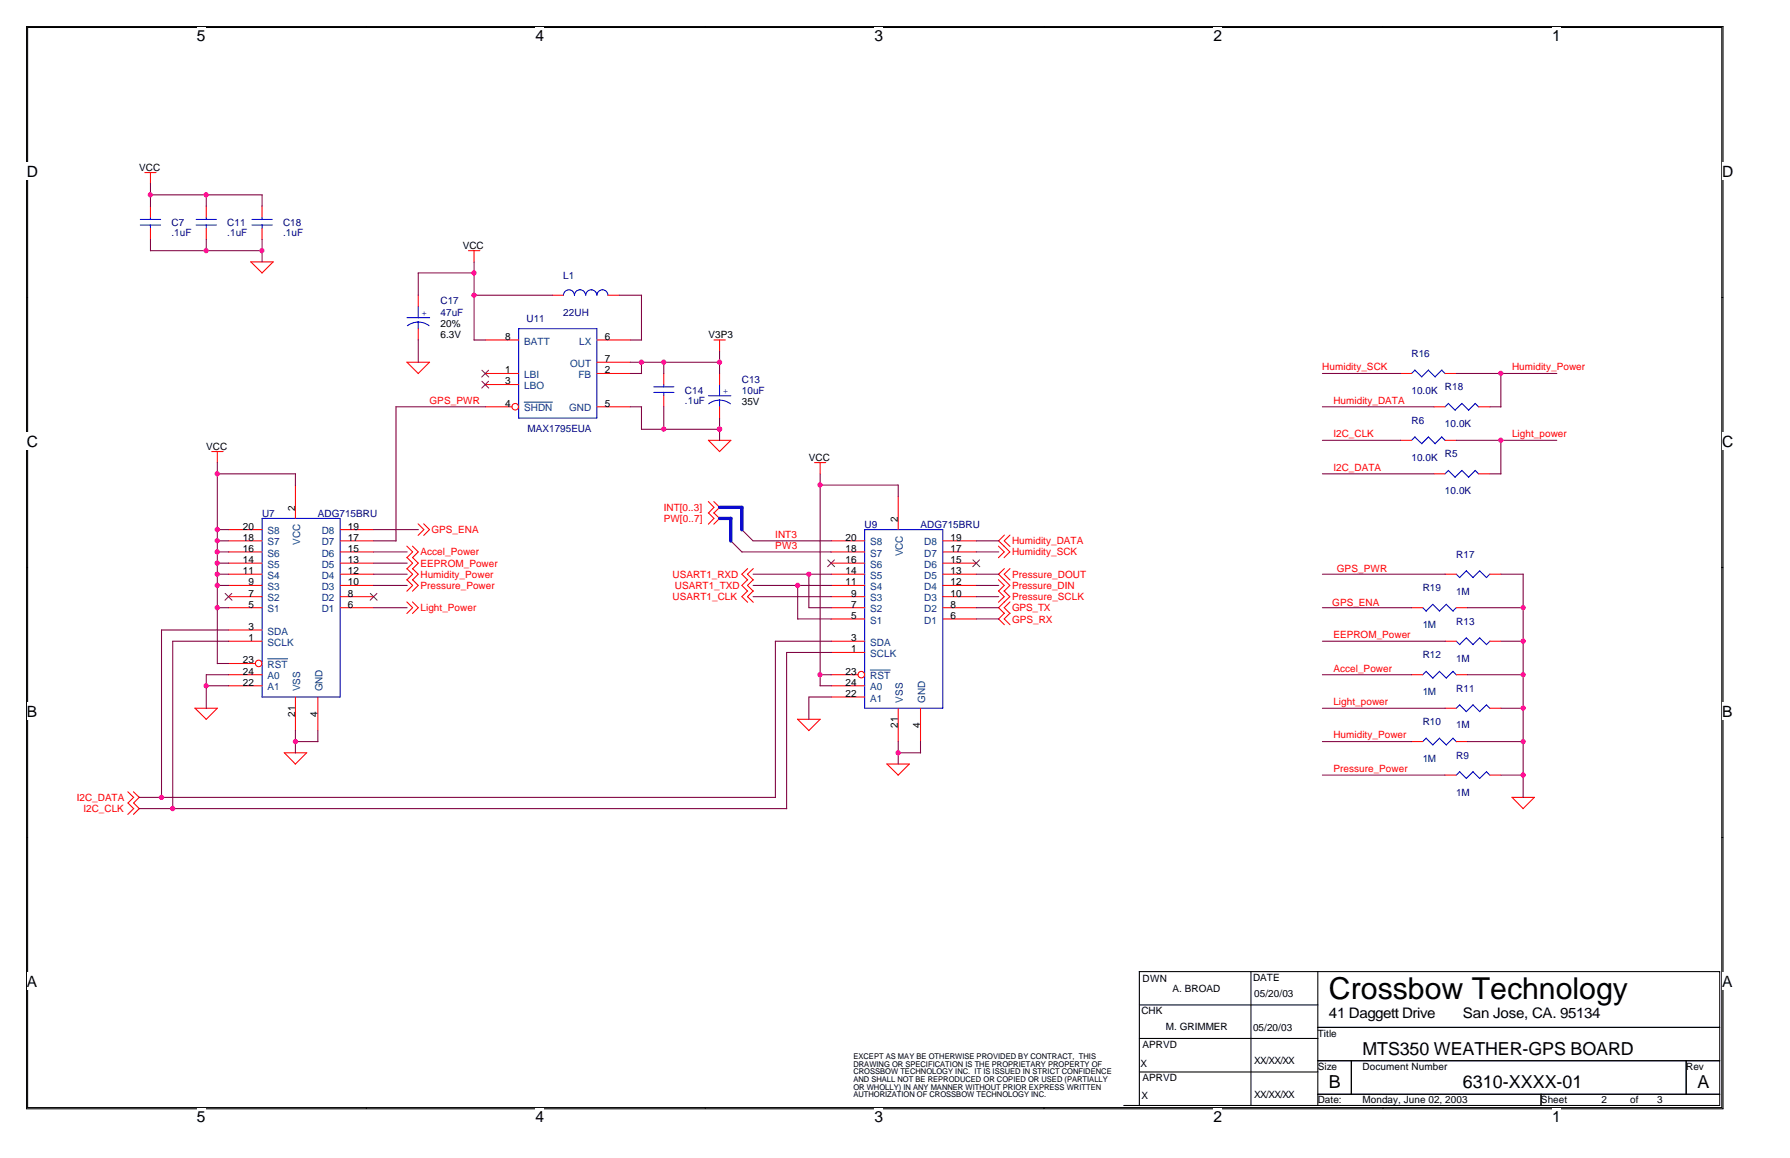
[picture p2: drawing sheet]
<svg xmlns="http://www.w3.org/2000/svg" width="432mm" height="279mm" viewBox="0 0 432 279" stroke-linecap="round" stroke-linejoin="round" font-family="sans-serif">
<path d="M6.4 6.4h409.2v261.1h-409.2zM6.7 6.6h408.6v260.6h-408.6z" fill="none" stroke="#000" stroke-width=".25"/>
<g fill="#fff">
<path d="M47.5 6.5h2.1v4.3h-2.1z"/>
<path d="M47.5 267.4h2.1v4.2h-2.1z"/>
</g>
<path d="M88.4 6.4v.2M88.4 267.2v.3" fill="none" stroke="#000" stroke-width=".25"/>
<g fill="#fff">
<path d="M129.2 6.5h2.1v4.3h-2.1z"/>
<path d="M129.2 267.4h2.1v4.2h-2.1z"/>
</g>
<path d="M170.1 6.4v.2M170.1 267.2v.3" fill="none" stroke="#000" stroke-width=".25"/>
<g fill="#fff">
<path d="M210.9 6.5h2.1v4.3h-2.1z"/>
<path d="M210.9 267.4h2.1v4.2h-2.1z"/>
</g>
<path d="M251.9 6.4v.2M251.9 267.2v.3" fill="none" stroke="#000" stroke-width=".25"/>
<g fill="#fff">
<path d="M292.7 6.5h2.1v4.3h-2.1z"/>
<path d="M292.7 267.4h2.1v4.2h-2.1z"/>
</g>
<path d="M333.6 6.4v.2M333.6 267.2v.3" fill="none" stroke="#000" stroke-width=".25"/>
<g fill="#fff">
<path d="M374.4 6.5h2.1v4.3h-2.1z"/>
<path d="M374.4 267.4h2.1v4.2h-2.1z"/>
<path d="M6.5 39.2h2.7v4.2h-2.7z"/>
<path d="M415.4 39.2h2.7v4.2h-2.7z"/>
<path d="M6.5 104.4h2.7v4.2h-2.7z"/>
<path d="M415.4 104.4h2.7v4.2h-2.7z"/>
</g>
<path d="M6.4 71.8h.3M415.3 71.8h.3" fill="none" stroke="#000" stroke-width=".25"/>
<g fill="#fff">
<path d="M6.5 169.5h2.5v4.2h-2.5z"/>
<path d="M415.4 169.5h2.5v4.2h-2.5z"/>
</g>
<path d="M6.4 136.9h.3M415.3 136.9h.3" fill="none" stroke="#000" stroke-width=".25"/>
<g fill="#000" stroke="#000" stroke-width=".24">
<path d="M6.5 136.9h.1z" fill-rule="evenodd"/>
<path d="M415.3 136.9h.2z" fill-rule="evenodd"/>
</g>
<g fill="#fff">
<path d="M6.5 234.7h2.5v4.2h-2.5z"/>
<path d="M415.4 234.7h2.5v4.2h-2.5z"/>
</g>
<g fill="none" stroke="#000" stroke-width=".25">
<path d="M6.4 202.1h.3M415.3 202.1h.3M301.8 234.4v32.4M317.9 234.4v32.3M274.8 242.5h43.1M274.8 250.6h43.1M274.8 258.6h43.1M317.9 247.9h96.9M317.9 255.9h96.9M326 255.9v8.1M406.8 255.9v8.1M271.1 266.7h143.7v-32.3h-140v32.4"/>
<path d="M317.9 264h96.9M371.7 264v2.7"/>
</g>
<g fill="none" stroke="#f00" stroke-width=".25">
<path d="M34.9 41.6h2.7M36.3 41.6v2.8M36.3 49.7v2.7M36.3 55.1v2.7M49.8 49.7v2.7M49.8 55.1v2.7M63.2 49.7v2.7M63.2 55.1v2.7M60.5 63.1l2.7 2.8M60.5 63.2h5.4M65.9 63.2l-2.7 2.7M100.9 71.2v2.7"/>
<path d="M100.9 79.3v2.7M113 60.5h2.8M114.4 60.5v2.7M133.2 71.2h2.7M146.7 71.2h2.7M98.1 87.4l2.8 2.7M98.2 87.4h5.4M103.6 87.4l-2.7 2.8M117.1 82h8M117.1 98.2h6.4M117.1 90.1h8M117.1 92.8h8"/>
<path d="M144 82h8M144 87.4h8M144 98.2h8M144 90.1h8M160.1 90.1v2.7M160.1 95.5v2.7M172.2 82h2.8M173.6 82v2.7M173.6 90.1v2.7M173.6 98.2v2.7M337.8 90.1h2.7M345.9 98.2h2.7"/>
<path d="M348.6 90.1h2.7M356.7 98.2h2.7M51.1 109h2.7M52.4 109v2.7M71.3 117v8.1M170.9 106.2l2.6 2.8 2.8-2.8M170.9 106.2h5.4M196.5 111.6h2.7M197.8 111.6v2.8M216.7 119.7v8.1M337.8 106.2h2.7M345.9 114.3h2.7"/>
<path d="M348.6 106.2h2.7M356.7 114.3h2.7M55.1 138.5h8.1M55.1 135.9h8.1M55.1 133.2h8.1M55.1 130.5h8.1M55.1 127.8h8.1M82.1 138.5h8M82.1 135.9h8M82.1 133.2h8M82.1 130.5h8M82.1 127.8h8"/>
<path d="M98.1 137.2l1.4 1.3-1.4 1.4M98.1 139.9l1.4 1.4-1.4 1.3M98.1 134.5l1.4 1.4-1.4 1.4M98.1 131.8l1.4 1.4-1.4 1.4M99.5 137.2l1.4 1.3-1.4 1.4M99.5 139.9l1.4 1.4-1.4 1.3M99.5 134.5l1.4 1.4-1.4 1.4M99.5 131.8l1.4 1.4-1.4 1.4M100.9 126.4l1.3 1.4-1.3 1.4M102.2 126.4l1.4 1.4-1.4 1.4M170.9 123.7l1.3 1.4-1.3 1.4M170.9 121l1.3 1.4-1.3 1.4"/>
<path d="M172.2 123.7l1.4 1.4-1.4 1.4M172.2 121l1.4 1.4-1.4 1.4M180.4 139.9l-1.4 1.4 1.4 1.3M180.4 137.2l-1.4 1.3 1.4 1.4M181.7 139.9l-1.4 1.4 1.4 1.3M181.7 137.2l-1.4 1.3 1.4 1.4M200.5 138.5h8.1M200.5 135.9h8.1M200.5 133.2h8.1M200.5 130.5h8.1M227.4 138.5h8.1M227.4 135.9h8.1"/>
<path d="M227.4 133.2h8.1M227.4 130.5h8.1M240.8 139.9l1.4 1.4-1.4 1.3M240.8 131.8l1.4 1.4-1.4 1.4M242.2 131.8l1.4 1.4-1.4 1.4M242.3 137.2l-1.4 1.3 2.7 2.8-1.4 1.3M242.3 129.1l-1.4 1.4 1.4 1.4M243.6 137.2l-1.4 1.3 1.4 1.4M243.6 129.1l-1.4 1.4 1.4 1.4M348.6 138.5h2.7M359.4 138.5h2.6M55.1 146.6h8.1"/>
<path d="M55.1 154.7h8.1M55.1 144h8.1M55.1 141.3h8.1M55.1 152h8.1M82.1 146.6h8M82.1 144h8M82.1 141.3h8M98.1 145.2l1.4 1.4-1.4 1.4M99.5 145.2l1.4 1.4-1.4 1.4M180.4 142.6l-1.4 1.4 1.4 1.3M181.7 142.6l-1.4 1.4 1.4 1.3M200.5 146.6h8.1"/>
<path d="M200.5 154.7h8.1M200.5 144h8.1M200.5 141.3h8.1M200.5 149.3h8.1M200.5 157.4h8.1M227.4 146.6h8.1M227.4 144h8.1M227.4 141.3h8.1M227.4 149.3h8.1M240.8 142.6l1.4 1.4-1.4 1.3M242.2 142.6l1.4 1.4-1.4 1.3M242.3 147.9l-1.4 1.4 1.4 1.4"/>
<path d="M242.3 145.2l-1.4 1.4 1.4 1.4M243.6 147.9l-1.4 1.4 1.4 1.4M243.6 145.2l-1.4 1.4 1.4 1.4M340.5 146.6h2.7M348.6 154.7h2.7M351.3 146.6h2.7M359.4 154.7h2.6M47 170.8l2.8 2.8M47 170.9h5.5M52.4 170.9l-2.7 2.7M55.1 162.8h8.1M55.1 165.5h8.1"/>
<path d="M55.1 160.1h6.5M71.3 168.2v8.1M76.7 168.2v8.1M192.4 173.5l2.7 2.8M192.4 173.6h5.4l-2.7 2.7M200.5 162.8h6.5M200.5 165.5h8.1M200.5 168.2h8.1M216.7 170.9v8M222.1 170.9v8M340.5 162.8h2.7M340.5 178.9h2.7"/>
<path d="M348.6 170.9h2.7M351.3 162.8h2.7M351.3 178.9h2.7M359.4 170.9h2.6M30.8 191l1.4 1.4M32.2 191l1.4 1.4M32.2 195.1l-1.4 1.4M32.3 192.3l-1.4 1.4 1.4 1.4M33.6 195.1l-1.4 1.4M33.6 192.3l-1.4 1.4 1.4 1.4M68.6 181.6l2.7 2.7M68.6 181.6h5.4l-2.8 2.8"/>
<path d="M213.9 184.3l2.8 2.7M214 184.3h5.4M219.3 184.3l-2.7 2.8M348.6 187h2.7M359.4 187h2.6M364.7 192.3l2.7 2.8M364.8 192.4h5.4M370.1 192.4l-2.7 2.7"/>
<circle cx="124.3" cy="98.1" r=".79"/>
<circle cx="62.4" cy="160.1" r=".79"/>
<circle cx="207.8" cy="162.8" r=".79"/>
</g>
<g fill="none" stroke="#00f" stroke-width=".25">
<path d="M33.8 54.3h4.9M33.8 52.9h4.9M36.3 52.4v.6M36.3 54.3v.8M47.3 54.3h4.9M47.3 52.9h4.9M49.8 52.4v.6M49.8 54.3v.8M60.8 54.3h4.9M60.8 52.9h4.9M63.2 52.4v.6M63.2 54.3v.8"/>
<path d="M98.2 76.7h5.4M100.9 77.7l1.4 .2 1.2 .7M100.9 77.7l-1.4 .2-1.2 .7M100.9 73.9v2.8M100.9 77.7v1.7M125.1 79.3h18.9v21.6h-18.9zM135.9 71.2a1.33 1.33 0 0 1 1.3-1.3 1.33 1.33 0 0 1 1.4 1.3 1.36 1.36 0 0 1 1.3-1.3 1.38 1.38 0 0 1 1.4 1.3 1.36 1.36 0 0 1 1.3-1.3 1.38 1.38 0 0 1 1.4 1.3 1.33 1.33 0 0 1 1.3-1.3 1.33 1.33 0 0 1 1.4 1.3M157.7 94.7h4.9M157.7 93.3h4.9M160.1 92.8v.6M160.1 94.6v.9M170.9 95.5h5.4"/>
<path d="M173.6 96.5l1.4 .3 1.2 .6M173.6 96.5l-1.4 .3-1.2 .6M173.6 92.8v2.7M173.6 96.5v1.7M341.3 89.3l1.7 1.7M341.3 89.3l-.8 .8M344.6 89.3l1.6 1.7M344.6 89.3l-1.6 1.6M347.8 89.3l.8 .9M347.8 89.3l-1.6 1.6M348.6 98.2l.8-.9 1.6 1.7M351 99l1.7-1.7 1.6 1.7"/>
<path d="M355.9 97.4l.8 .8M355.9 97.3l-1.6 1.7M341.3 105.4l1.7 1.7M341.3 105.4l-.8 .8M343 107l1.6-1.6 1.6 1.7M347.8 105.4l.8 .9M347.8 105.4l-1.6 1.6M348.6 114.3l.8-.8 1.6 1.7M351 115.1l1.7-1.6 1.6 1.7M355.9 113.5l.8 .9M355.9 113.5l-1.6 1.6M63.2 125.1h18.9v43.1h-18.9z"/>
<path d="M208.6 127.8h18.8v43.1h-18.8zM351.3 138.5l.8 .9M353.7 137.7l1.7 1.7M353.8 137.7l-1.7 1.6M356.9 137.7l1.7 1.7M357 137.7l-1.7 1.6M359.4 138.5l-.8 .8M343.2 146.6l.9 .9M345.7 145.8l-1.7 1.6M348.9 145.8l1.6 1.7 .8-.9M348.9 145.8l-1.6 1.7-1.7-1.7M351.3 154.7l.8 .9"/>
<path d="M353.7 153.9l1.7 1.7M353.8 153.9l-1.7 1.6M356.9 153.9l1.7 1.7M357 153.9l-1.7 1.6M359.4 154.7l-.8 .8M344 162l1.7 1.6M344 178.1l1.7 1.7M344.1 162l-.9 .8M344.1 178.1l-.9 .8M347.2 162l1.7 1.6M347.2 178.1l1.7 1.7M347.3 162l-1.7 1.6"/>
<path d="M347.3 178.1l-1.7 1.6M350.5 162l.8 .8M350.5 178.1l.8 .9M350.5 162l-1.6 1.6M350.5 178.1l-1.6 1.6M352.1 170.1l1.7 1.6M352.1 170l-.8 .9M355.3 170.1l1.7 1.6M355.4 170l-1.7 1.7M358.6 170.1l.8 .8M358.6 170l-1.7 1.7M352.1 186.2l1.7 1.7"/>
<path d="M352.1 186.2l-.8 .8M355.3 186.2l1.7 1.7M355.4 186.2l-1.7 1.6M358.6 186.2l.8 .9M358.6 186.2l-1.7 1.6"/>
</g>
<path d="M126.4 97h6.9M64.6 159h4.8M209.9 161.7h4.9" fill="none" stroke="#004080" stroke-width=".24"/>
<path d="M116.2 89.3l1.7 1.7M116.2 92l1.7 1.6M117.9 89.3l-1.7 1.7M117.9 92l-1.7 1.6M199.7 135.1l1.6 1.6M201.3 135.1l-1.7 1.6M234.7 135.1l1.6 1.6M236.3 135.1l-1.6 1.6M54.3 143.2l1.7 1.6M55.9 143.2l-1.6 1.6M89.3 143.2l1.7 1.6M90.9 143.2l-1.6 1.6" fill="none" stroke="#804000" stroke-width=".24"/>
<g fill="none" stroke="#800040" stroke-width=".25">
<path d="M36.3 44.3v5.5M36.3 57.8v2.7M36.3 47h27M49.8 47v2.8M49.8 57.8v2.7M63.2 47v2.8M63.2 57.8v5.4M36.3 60.5h27M100.9 65.9h13.5M100.9 65.9v5.4M114.4 63.2v18.9M114.4 71.2h18.8"/>
<path d="M149.4 71.2h5.4M154.7 71.2v10.9M100.9 82v5.4M114.4 82h2.7M117.1 98.2h-21.6v32.3M152 87.4h21.6M152 82h2.8M152 90.1h2.8M152 98.2h2.8M154.7 87.4v2.8M154.7 98.2v5.4M160.1 87.4v2.8"/>
<path d="M160.1 98.2v5.4M173.6 84.7v5.5M319 90.1h18.9M319 98.2h27M351.3 90.1h24.3M359.4 98.2h2.7M362 90.1v8.1M52.4 111.6v48.5h2.8M52.4 114.3h18.9v2.8M154.7 103.6h18.9M173.6 100.9v5.4M197.8 117h18.9"/>
<path d="M197.8 114.3v51.2h2.7M216.7 117v2.7M319 106.2h18.9M319 114.3h27M351.3 106.2h24.3M359.4 114.3h2.7M362 106.2v8.2M52.4 130.5h2.7M52.4 127.8h2.7M52.4 135.9h2.8M52.4 138.5h2.8M52.4 133.2h2.8"/>
<path d="M90.1 135.9h8.1M90.1 138.5h8.1M90.1 130.5h5.5M90.1 133.2h8.1M90.1 127.8h10.8M176.2 130.5l2.8 2.7h21.5M178.9 127.7l2.8 2.8h18.8M181.7 138.5h18.8M195.1 138.5v8.1h5.4M235.5 138.5h5.4M235.5 130.5h5.4M235.5 133.2h5.4"/>
<path d="M319 138.5h29.6M362 138.5h5.5l-.1 53.9M52.4 146.6h2.8M52.4 141.3h2.8M55.2 154.7h-13.5v40.4M55.2 152h-16.2v40.4M90.1 146.6h8.1M90.1 141.3h8.1M181.7 141.3h18.8M181.7 144h18.8M192.4 141.2v8.1h8.1M200.5 157.4h-10.7v37.7"/>
<path d="M200.5 154.7h-13.5v37.7M235.5 146.6h5.4M235.5 141.3h5.4M235.5 149.3h5.4M235.5 144h5.4M319 146.6h21.5M319 154.7h29.6M354 146.6h13.5M362 154.7h5.5M49.8 165.5h5.4M55.2 162.8h-5.4v8.1M71.3 178.9h5.4"/>
<path d="M71.3 176.3v5.4M76.7 176.3v2.7M197.8 162.8h2.7M200.5 168.2h-5.4v5.4M216.7 178.9v5.5M222.1 178.9v2.8M319 162.8h21.5M319 170.9h29.6M319 178.9h21.5M354 162.8h13.5M354 178.9h13.5M362 170.9h5.5"/>
<path d="M33.6 195.1h156.2M33.6 192.4h153.5M216.7 181.6h5.4M319 187h29.6M362 187h5.5"/>
</g>
<path d="M173.6 122.4h5.4M173.6 125.1h2.7M176.3 125.1v5.4M179 122.4v5.4" fill="none" stroke="#00f" stroke-width=".8"/>
<g fill="#f0f" stroke="#f0f" stroke-width=".25">
<circle cx="52.4" cy="141.2" r=".52"/>
<circle cx="154.7" cy="87.4" r=".52"/>
<circle cx="114.3" cy="71.2" r=".52"/>
<circle cx="160.1" cy="87.4" r=".52"/>
<circle cx="216.7" cy="181.6" r=".52"/>
<circle cx="52.4" cy="135.9" r=".52"/>
<circle cx="160.1" cy="103.5" r=".52"/>
<circle cx="173.6" cy="103.5" r=".52"/>
<circle cx="173.6" cy="87.4" r=".52"/>
<circle cx="41.7" cy="195.1" r=".52"/>
<circle cx="39" cy="192.4" r=".52"/>
<circle cx="52.4" cy="138.5" r=".52"/>
<circle cx="195.1" cy="138.5" r=".52"/>
<circle cx="197.8" cy="117" r=".51"/>
<circle cx="197.8" cy="162.8" r=".52"/>
<circle cx="367.4" cy="146.6" r=".52"/>
<circle cx="362" cy="106.2" r=".52"/>
<circle cx="367.4" cy="154.7" r=".52"/>
<circle cx="367.4" cy="187" r=".52"/>
<circle cx="71.3" cy="178.9" r=".51"/>
<circle cx="52.4" cy="114.3" r=".52"/>
<circle cx="49.7" cy="165.5" r=".51"/>
<circle cx="49.7" cy="60.5" r=".52"/>
<circle cx="63.2" cy="60.5" r=".52"/>
<circle cx="362" cy="90.1" r=".52"/>
<circle cx="367.4" cy="162.8" r=".52"/>
<circle cx="52.4" cy="146.6" r=".52"/>
<circle cx="36.2" cy="47" r=".52"/>
<circle cx="49.7" cy="47" r=".52"/>
<circle cx="367.4" cy="178.9" r=".51"/>
<circle cx="367.4" cy="170.8" r=".51"/>
<circle cx="52.4" cy="130.5" r=".52"/>
<circle cx="52.4" cy="133.1" r=".52"/>
<circle cx="52.4" cy="127.8" r=".52"/>
<circle cx="192.4" cy="141.2" r=".52"/>
<circle cx="114.3" cy="65.8" r=".52"/>
</g>
<text font-size="7.3" x="320.6" y="241">Crossbow Technology</text>
<g font-size="4.3">
<text x="328.7" y="254.5">MTS350 WEATHER-GPS BOARD</text>
<text x="320.6" y="262.6">B</text>
<text x="352.9" y="262.6">6310-XXXX-01</text>
<text x="409.4" y="262.6">A</text>
</g>
<g font-size="3.8">
<text x="47.5" y="9.9">5</text>
<text x="129.2" y="9.9">4</text>
<text x="210.9" y="9.9">3</text>
<text x="292.7" y="9.9">2</text>
<text x="374.4" y="9.9">1</text>
<text x="6.5" y="42.6">D</text>
<text x="415.4" y="42.6">D</text>
<text x="6.5" y="107.7">C</text>
<text x="415.4" y="107.7">C</text>
<text x="6.5" y="172.9">B</text>
<text x="415.4" y="172.9">B</text>
<text x="6.5" y="238">A</text>
<text x="415.4" y="238">A</text>
<text x="47.5" y="270.8">5</text>
<text x="129.2" y="270.8">4</text>
<text x="210.9" y="270.8">3</text>
<text x="292.7" y="270.8">2</text>
<text x="374.4" y="270.8">1</text>
</g>
<g font-size="3.5">
<text x="320.6" y="245.6">41 Daggett Drive</text>
<text x="352.9" y="245.6">San Jose, CA. 95134</text>
</g>
<g font-size="2.4">
<text x="33.6" y="41.1">VCC</text>
<text x="111.6" y="60">VCC</text>
<text x="106.3" y="78.9">20%</text>
<text x="106.3" y="81.5">6.3V</text>
<text x="121.8" y="82">8</text>
<text x="145.9" y="82">6</text>
<text x="170.9" y="81.5">V3P3</text>
<text x="145.9" y="87.4">7</text>
<text x="121.8" y="90.1">1</text>
<text x="121.8" y="92.8">3</text>
<text x="145.9" y="90.1">2</text>
<text x="121.8" y="98.1">4</text>
<text x="145.9" y="98.1">5</text>
<text x="178.9" y="97.7">35V</text>
<text x="49.7" y="108.5">VCC</text>
<text x="195.1" y="111.2">VCC</text>
<text x="71.2" y="123.2" transform="rotate(-90 71.2 123.2)">2</text>
<text x="216.6" y="125.9" transform="rotate(-90 216.6 125.9)">2</text>
<text x="58.6" y="130.5">18</text>
<text x="58.6" y="127.8">20</text>
<text x="83.9" y="127.8">19</text>
<text x="83.9" y="130.5">17</text>
<text x="204" y="130.5">20</text>
<text x="229.3" y="130.5">19</text>
<text x="58.6" y="135.8">14</text>
<text x="58.6" y="133.1">16</text>
<text x="83.9" y="133.1">15</text>
<text x="83.9" y="135.8">13</text>
<text x="204" y="135.8">16</text>
<text x="204" y="133.1">18</text>
<text x="229.3" y="133.1">17</text>
<text x="229.3" y="135.8">15</text>
<text x="58.6" y="138.5">11</text>
<text x="59.9" y="143.9">7</text>
<text x="59.9" y="141.2">9</text>
<text x="83.9" y="138.5">12</text>
<text x="83.9" y="141.2">10</text>
<text x="83.9" y="143.9">8</text>
<text x="204" y="141.2">11</text>
<text x="204" y="138.5">14</text>
<text x="205.3" y="143.9">9</text>
<text x="229.3" y="138.5">13</text>
<text x="229.3" y="141.2">12</text>
<text x="229.3" y="143.9">10</text>
<text x="59.9" y="146.6">5</text>
<text x="83.9" y="146.6">6</text>
<text x="205.3" y="149.3">5</text>
<text x="205.3" y="146.6">7</text>
<text x="229.3" y="146.6">8</text>
<text x="229.3" y="149.3">6</text>
<text x="59.9" y="152">3</text>
<text x="59.9" y="154.7">1</text>
<text x="205.3" y="154.7">3</text>
<text x="58.6" y="160.1">23</text>
<text x="205.3" y="157.4">1</text>
<text x="58.6" y="162.8">24</text>
<text x="58.6" y="165.4">22</text>
<text x="204" y="165.4">24</text>
<text x="204" y="162.8">23</text>
<text x="71.2" y="172.9" transform="rotate(-90 71.2 172.9)">21</text>
<text x="76.6" y="172.9" transform="rotate(-90 76.6 172.9)">4</text>
<text x="204" y="168.1">22</text>
<text x="216.6" y="175.6" transform="rotate(-90 216.6 175.6)">21</text>
<text x="222" y="175.6" transform="rotate(-90 222 175.6)">4</text>
<text x="275.6" y="236.9">DWN</text>
<text x="282.9" y="239.3">A. BROAD</text>
<text x="302.3" y="236.6">DATE</text>
<text x="275.3" y="244.7">CHK</text>
<text x="302.6" y="240.7">05/20/03</text>
<text x="281.3" y="248.5">M. GRIMMER</text>
<text x="302.3" y="248.8">05/20/03</text>
<text x="317.9" y="250.1">Title</text>
<text x="275.1" y="257.3">X</text>
<text x="275.6" y="252.8">APRVD</text>
<text x="302.6" y="256.8">XX/XX/XX</text>
<text x="275.6" y="260.9">APRVD</text>
<text x="317.9" y="258.1">Size</text>
<text x="328.7" y="258.1">Document Number</text>
<text x="406.7" y="258.1">Rev</text>
<text x="275.3" y="265.2">X</text>
<text x="302.6" y="264.9">XX/XX/XX</text>
<text x="317.9" y="266.2">Date:</text>
<text x="328.7" y="266.2">Monday, June 02, 2003</text>
<text x="371.7" y="266.2">Sheet</text>
<text x="386.3" y="266.2">2</text>
<text x="393.3" y="266.2">of</text>
<text x="399.8" y="266.2">3</text>
</g>
<g font-size="2.4" fill="#000080">
<text x="41.4" y="54.6">C7</text>
<text x="41.4" y="57">.1uF</text>
<text x="54.8" y="54.6">C11</text>
<text x="54.8" y="57">.1uF</text>
<text x="68.3" y="54.6">C18</text>
<text x="68.3" y="57">.1uF</text>
<text x="135.9" y="67.3">L1</text>
<text x="106.3" y="73.4">C17</text>
<text x="106.3" y="76.2">47uF</text>
<text x="127" y="77.8">U11</text>
<text x="135.9" y="76.2">22UH</text>
<text x="340.5" y="86.1">R16</text>
<text x="165.2" y="95">C14</text>
<text x="178.9" y="92.3">C13</text>
<text x="178.9" y="95">10uF</text>
<text x="340.5" y="95">10.0K</text>
<text x="348.6" y="94.2">R18</text>
<text x="165.2" y="97.4">.1uF</text>
<text x="127.3" y="104.1">MAX1795EUA</text>
<text x="340.5" y="102.3">R6</text>
<text x="348.6" y="103.1">10.0K</text>
<text x="340.5" y="111.2">10.0K</text>
<text x="348.6" y="110.4">R5</text>
<text x="348.6" y="119.3">10.0K</text>
<text x="63.2" y="124.6">U7</text>
<text x="76.7" y="124.6">ADG715BRU</text>
<text x="208.6" y="127.3">U9</text>
<text x="222" y="127.3">ADG715BRU</text>
<text x="351.3" y="134.6">R17</text>
<text x="343.2" y="142.7">R19</text>
<text x="351.3" y="143.5">1M</text>
<text x="343.2" y="151.6">1M</text>
<text x="351.3" y="150.7">R13</text>
<text x="343.2" y="158.8">R12</text>
<text x="351.3" y="159.6">1M</text>
<text x="343.2" y="167.7">1M</text>
<text x="351.3" y="166.9">R11</text>
<text x="343.2" y="175">R10</text>
<text x="351.3" y="175.8">1M</text>
<text x="343.2" y="183.9">1M</text>
<text x="351.3" y="183">R9</text>
<text x="351.3" y="191.9">1M</text>
</g>
<g font-size="2.4" fill="#00f">
<text x="101.7" y="76.2">+</text>
<text x="174.4" y="95">+</text>
</g>
<g font-size="2.4" fill="#004080">
<text x="126.5" y="83.1">BATT</text>
<text x="139.7" y="83.1">LX</text>
<text x="137.5" y="88.5">OUT</text>
<text x="126.5" y="91.2">LBI</text>
<text x="126.5" y="93.9">LBO</text>
<text x="139.5" y="91.2">FB</text>
<text x="126.5" y="99.3">SHDN</text>
<text x="137.3" y="99.3">GND</text>
<text x="64.6" y="131.6">S7</text>
<text x="64.6" y="128.9">S8</text>
<text x="72.4" y="131.5" transform="rotate(-90 72.4 131.5)">VCC</text>
<text x="77.6" y="128.9">D8</text>
<text x="77.6" y="131.6">D7</text>
<text x="209.9" y="131.6">S8</text>
<text x="223" y="131.6">D8</text>
<text x="64.6" y="137">S5</text>
<text x="64.6" y="134.3">S6</text>
<text x="77.6" y="134.3">D6</text>
<text x="77.6" y="137">D5</text>
<text x="209.9" y="137">S6</text>
<text x="209.9" y="134.3">S7</text>
<text x="217.8" y="134.2" transform="rotate(-90 217.8 134.2)">VCC</text>
<text x="223" y="134.3">D7</text>
<text x="223" y="137">D6</text>
<text x="64.6" y="142.4">S3</text>
<text x="64.6" y="139.7">S4</text>
<text x="77.6" y="139.7">D4</text>
<text x="77.6" y="142.4">D3</text>
<text x="209.9" y="142.4">S4</text>
<text x="209.9" y="139.7">S5</text>
<text x="223" y="139.7">D5</text>
<text x="223" y="142.4">D4</text>
<text x="64.6" y="147.7">S1</text>
<text x="64.6" y="145.1">S2</text>
<text x="77.6" y="145.1">D2</text>
<text x="77.6" y="147.7">D1</text>
<text x="209.9" y="147.7">S2</text>
<text x="209.9" y="145.1">S3</text>
<text x="223" y="145.1">D3</text>
<text x="223" y="147.7">D2</text>
<text x="64.6" y="153.1">SDA</text>
<text x="64.6" y="155.8">SCLK</text>
<text x="209.9" y="150.5">S1</text>
<text x="209.9" y="155.8">SDA</text>
<text x="223" y="150.5">D1</text>
<text x="64.6" y="161.2">RST</text>
<text x="209.9" y="158.5">SCLK</text>
<text x="64.6" y="163.9">A0</text>
<text x="64.6" y="166.6">A1</text>
<text x="72.4" y="166.8" transform="rotate(-90 72.4 166.8)">VSS</text>
<text x="77.8" y="166.8" transform="rotate(-90 77.8 166.8)">GND</text>
<text x="209.9" y="166.6">A0</text>
<text x="209.9" y="163.9">RST</text>
<text x="209.9" y="169.3">A1</text>
<text x="217.8" y="169.5" transform="rotate(-90 217.8 169.5)">VSS</text>
<text x="223.2" y="169.5" transform="rotate(-90 223.2 169.5)">GND</text>
</g>
<g font-size="2.4" fill="#f00">
<text x="319" y="89.4">Humidity_SCK</text>
<text x="364.7" y="89.4">Humidity_Power</text>
<text x="103.6" y="97.4">GPS_PWR</text>
<text x="321.6" y="97.4">Humidity_DATA</text>
<text x="321.6" y="105.5">I2C_CLK</text>
<text x="364.7" y="105.5">Light_power</text>
<text x="321.6" y="113.6">I2C_DATA</text>
<text x="160.1" y="126">PW[0..7]</text>
<text x="160.1" y="123.3">INT[0..3]</text>
<text x="104.1" y="128.7">GPS_ENA</text>
<text x="187" y="129.8">INT3</text>
<text x="244.1" y="131.4">Humidity_DATA</text>
<text x="101.4" y="136.7">EEPROM_Power</text>
<text x="101.4" y="134">Accel_Power</text>
<text x="187" y="132.4">PW3</text>
<text x="244.1" y="134">Humidity_SCK</text>
<text x="101.4" y="139.4">Humidity_Power</text>
<text x="101.4" y="142.1">Pressure_Power</text>
<text x="162.3" y="139.4">USART1_RXD</text>
<text x="162.8" y="142.1">USART1_TXD</text>
<text x="244.1" y="139.4">Pressure_DOUT</text>
<text x="244.1" y="142.1">Pressure_DIN</text>
<text x="322.5" y="138.1">GPS_PWR</text>
<text x="101.4" y="147.5">Light_Power</text>
<text x="162.3" y="144.8">USART1_CLK</text>
<text x="244.1" y="144.8">Pressure_SCLK</text>
<text x="244.1" y="147.5">GPS_TX</text>
<text x="321.4" y="146.2">GPS_ENA</text>
<text x="244.1" y="150.2">GPS_RX</text>
<text x="321.6" y="154">EEPROM_Power</text>
<text x="321.6" y="162.1">Accel_Power</text>
<text x="321.6" y="170.1">Light_power</text>
<text x="321.6" y="178.2">Humidity_Power</text>
<text x="321.6" y="186.3">Pressure_Power</text>
<text x="18.5" y="193.3">I2C_DATA</text>
<text x="20.1" y="196">I2C_CLK</text>
</g>
<g font-size="1.9">
<text x="205.9" y="255.5">EXCEPT AS MAY BE OTHERWISE PROVIDED BY CONTRACT, THIS</text>
<text x="205.9" y="257.3">DRAWING OR SPECIFICATION IS THE PROPRIETARY PROPERTY OF</text>
<text x="205.9" y="259.2">CROSSBOW TECHNOLOGY INC. IT IS ISSUED IN STRICT CONFIDENCE</text>
<text x="205.9" y="261.1">AND SHALL NOT BE REPRODUCED OR COPIED OR USED (PARTIALLY</text>
<text x="205.9" y="262.9">OR WHOLLY) IN ANY MANNER WITHOUT PRIOR EXPRESS WRITTEN</text>
<text x="205.9" y="264.8">AUTHORIZATION OF CROSSBOW TECHNOLOGY INC.</text>
</g>
</svg>
